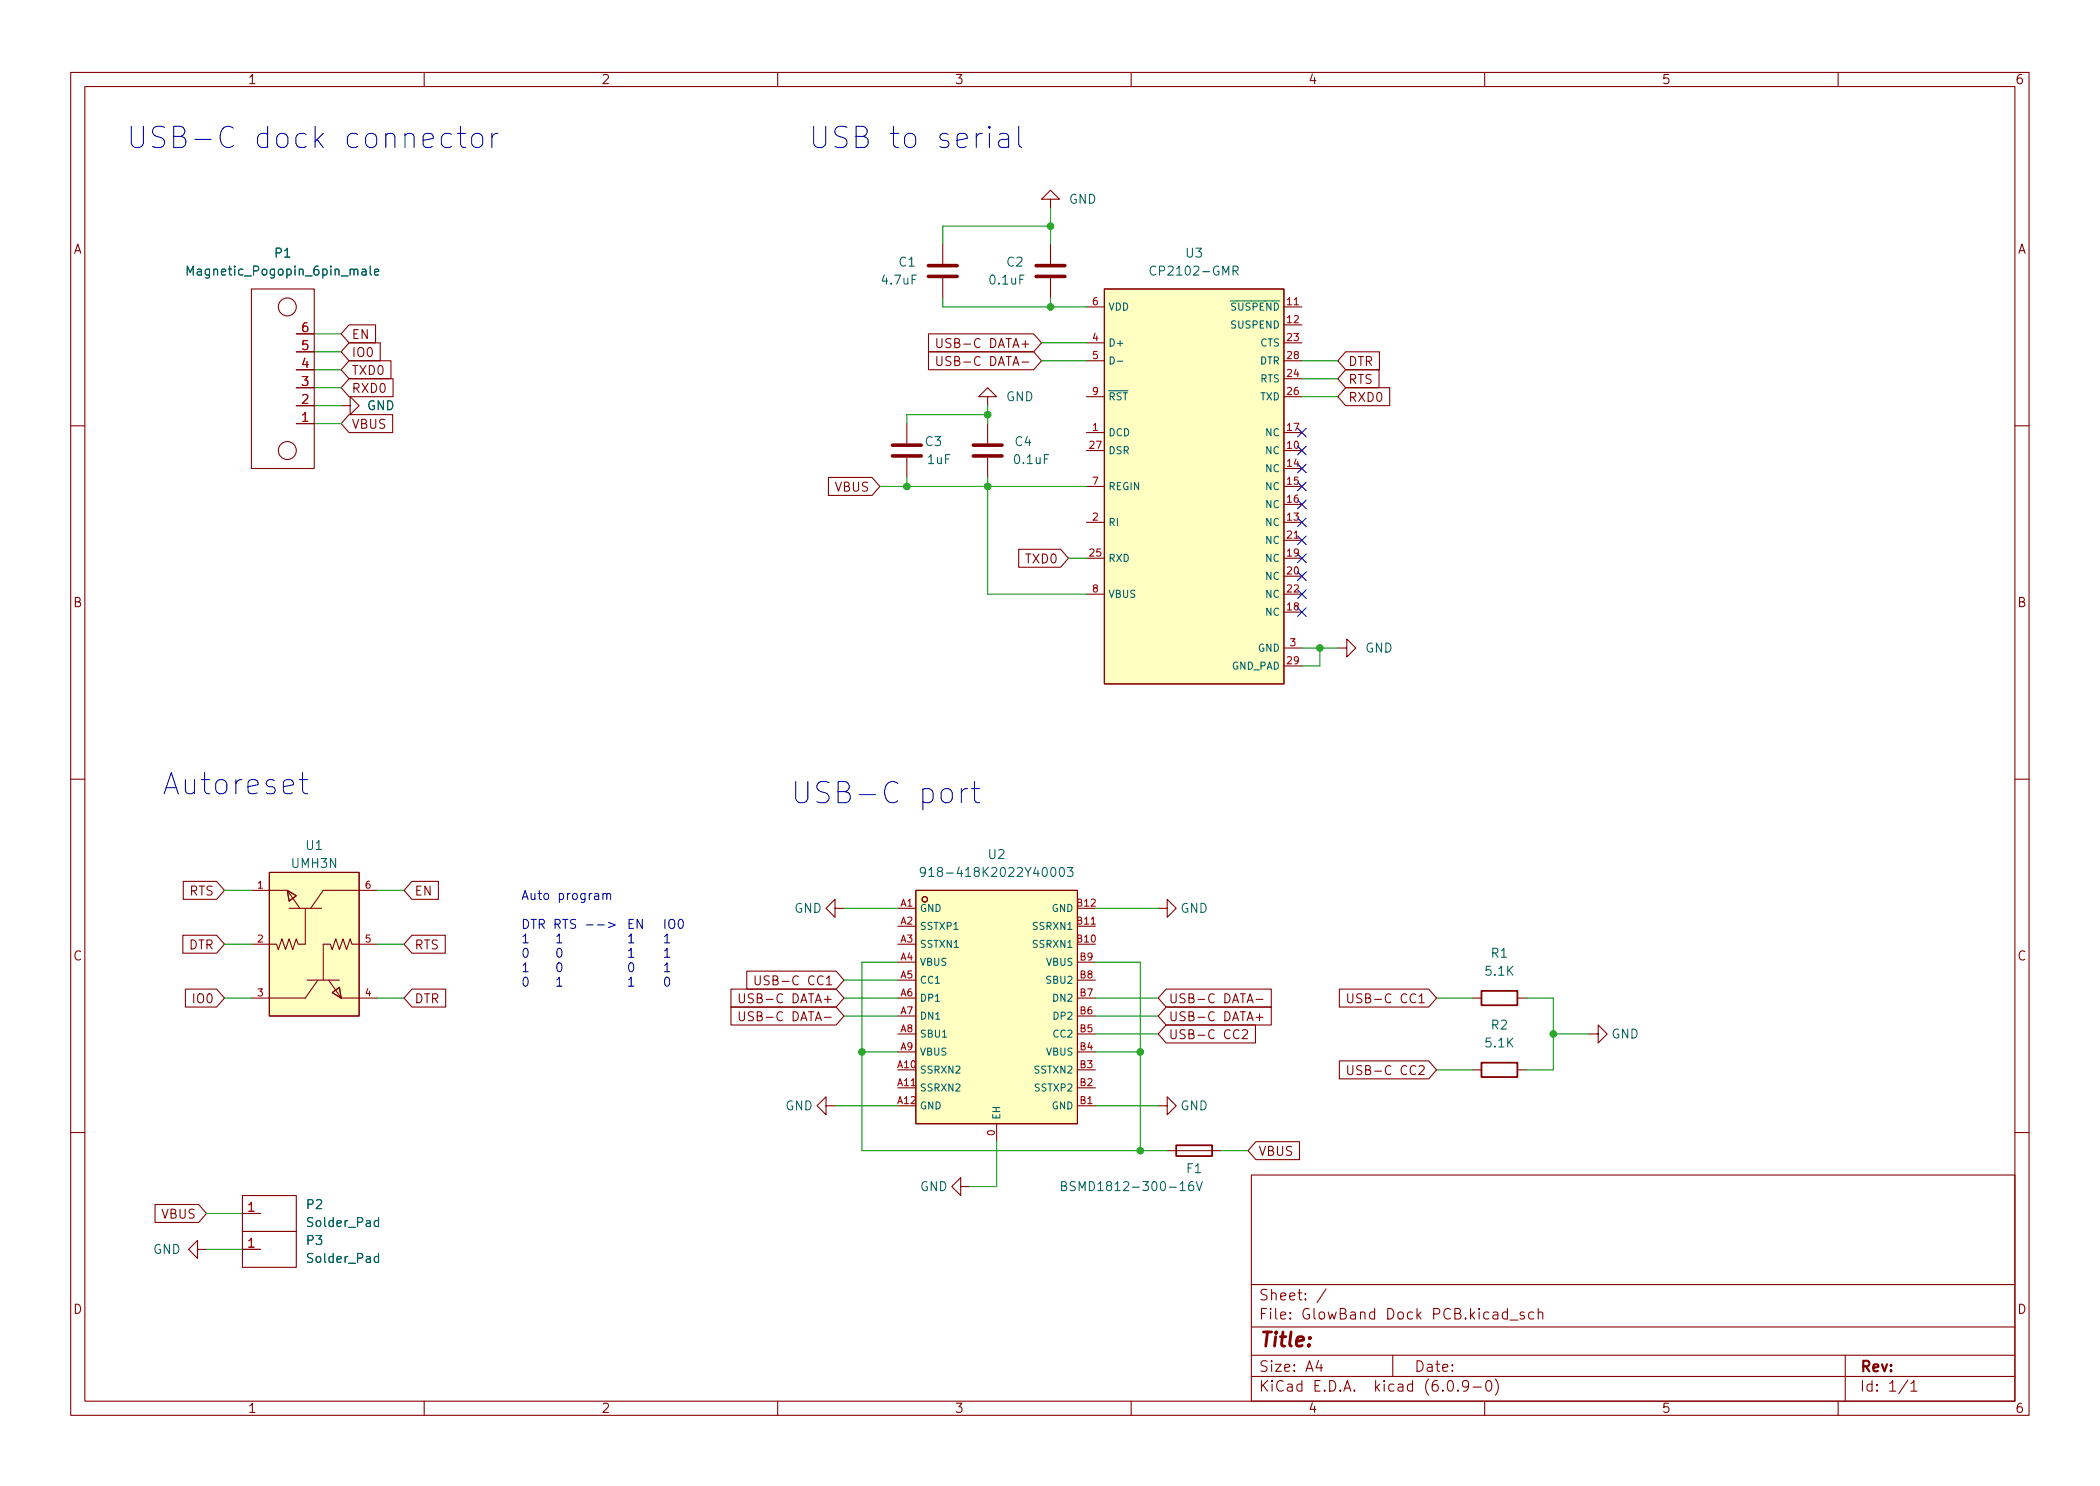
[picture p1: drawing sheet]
<svg xmlns="http://www.w3.org/2000/svg" width="297mm" height="210mm" viewBox="0 0 297 210" stroke-linecap="round" stroke-linejoin="round" font-family="sans-serif">
<g fill="none" stroke="#840000" stroke-width=".15">
<path d="M10 10.2h277v190.1h-277zM12 12.2h273v186.1h-273zM60 10.2v2M110 10.2v2M160 10.2v2M210 10.2v2M260 10.2v2M133.3 34.5v2.8M133.3 39.4v2.8M148.6 28.2h1.3l-1.3-1.3-1.3 1.3h1.3v1.3M148.6 34.5v2.8M148.6 39.4v2.8"/>
<path d="M35.6 40.9h8.8v25.4h-8.8zM41.9 59.9h2.5M41.9 57.4h2.5M41.9 54.9h2.5M41.9 52.3h2.5M41.9 49.8h2.5M41.9 47.2h2.5M48.3 57.4h1.2v-1.3l1.3 1.3-1.3 1.3v-1.3M49.4 51h5.9v2.6h-5.9l-1.1-1.3zM49.4 53.6h6.2v2.5h-6.2l-1.1-1.2zM49.4 48.5h4.4v2.5h-4.4l-1.1-1.2zM49.4 46h3.7v2.5h-3.7l-1.1-1.3z"/>
<path d="M49.4 58.7h6.1v2.5h-6.1l-1.1-1.3zM128.3 59.9v2.8M131.3 47.2h14.9l1.1 1.3-1.1 1.3h-14.9zM131.3 49.8h14.9l1.1 1.2-1.1 1.3h-14.9zM132.5 47.9v1l.3 .3 .3-.1 .1-.2v-1M132.5 50.4v1.1l.3 .2h.3l.1-.2v-1.1M134.5 50.5l-.5-.1-.2 .2v.3l.6 .3 .1 .3-.2 .2h-.5M139.7 56.1h1.3l-1.3-1.2-1.3 1.2h1.3v1.3M139.7 59.9v2.8M153.7 43.4h2.5M153.7 48.5h2.5M153.7 56.1h2.5"/>
<path d="M153.7 51h2.5M156.2 40.9h25.4v55.9h-25.4zM181.6 43.4h2.5M181.6 46h2.5M181.6 48.5h2.5M181.6 53.6h2.5M181.6 56.1h2.5M181.6 51h2.5M190.3 52.3h4.8v2.6h-4.8l-1.1-1.3zM190.3 49.8h4.8v2.5h-4.8l-1.1-1.3zM190.3 54.9h6.3v2.5h-6.3l-1.1-1.3zM10 60.2h2"/>
<path d="M117.2 67.6h6.1l1.2 1.2-1.2 1.3h-6.1zM128.3 64.8v2.8M139.7 64.8v2.8M144.1 77.7h5.9l1.1 1.3-1.1 1.3h-5.9zM153.7 61.2h2.5M153.7 63.7h2.5M153.7 73.9h2.5M153.7 68.8h2.5M153.7 79h2.5M181.6 61.2h2.5M181.6 63.7h2.5M181.6 73.9h2.5"/>
<path d="M181.6 66.3h2.5M181.6 68.8h2.5M181.6 71.4h2.5M181.6 79h2.5M181.6 76.4h2.5M285 60.2h2M153.7 84.1h2.5M181.6 86.6h2.5M181.6 81.5h2.5M181.6 84.1h2.5M181.6 94.2h2.5M181.6 91.7h2.5"/>
<path d="M189.2 91.7h1.3v-1.3l1.3 1.3-1.3 1.3v-1.3M10 110.2h2M285 110.2h2M25.9 132.3h4.7l1.1 1.3-1.1 1.3h-4.7zM25.9 124.7h4.7l1.1 1.3-1.1 1.2h-4.7zM26.2 139.9h4.4l1.1 1.3-1.1 1.3h-4.4zM35.6 126h5M38.1 123.4h12.7v20.4h-12.7zM40.6 126l1.3 .7-1 .8zM40.6 126l1.8 2.5M40.9 128.5h4.6M43.2 128.5v5.1h-1l-.3-.8-.5 1.6-.5-1.6-.5 1.6-.5-1.6-.5 1.6-.3-.8h-3.5"/>
<path d="M43.4 138.7h4.6M45 138.7l-1.8 2.5h-7.6M46.5 138.7l1.8 2.5M53.3 133.6h-3.5l-.3-.8-.5 1.6-.5-1.6-.5 1.6-.5-1.6-.5 1.6-.3-.8h-1v5.1M53.3 126h-7.6l-1.8 2.5M58.3 132.3h4.7v2.6h-4.7l-1.2-1.3zM58.3 124.7h3.7v2.5h-3.7l-1.2-1.2zM58.3 139.9h4.7v2.6h-4.7l-1.2-1.3zM103.4 139.9h14.9l1.1 1.3-1.1 1.3h-14.9zM105.6 137.4h12.7l1.1 1.3-1.1 1.2h-12.7zM106.8 138.1v1l.2 .2h.3l.2-.2v-1M118.1 128.5v-1.3l-1.3 1.3 1.3 1.3v-1.3h1.3"/>
<path d="M127 128.5h2.5M127 138.7h2.5M127 133.6h2.5M127 131.1h2.5M127 136.1h2.5M129.5 126h22.9v33h-22.9zM152.4 128.5h2.5M152.4 138.7h2.5M152.4 133.6h2.5M152.4 131.1h2.5M152.4 136.1h2.5M163.8 128.5h1.3v-1.3l1.3 1.3-1.3 1.3v-1.3"/>
<path d="M164.9 139.9h14.9v2.6h-14.9l-1.1-1.3zM189.4 139.9h12.7l1.1 1.3-1.1 1.3h-12.7zM47 140.5l1-.8 .3 1.5zM48.3 141.2h5M103.4 142.5h14.9l1.1 1.3-1.1 1.2h-14.9zM104.6 143.2v1l.2 .2h.4l.1-.2v-1M104.6 140.6v1l.2 .3 .4-.1 .1-.2v-1M106.6 143.2h-.5l-.3 .2 .2 .3 .5 .2v.4l-.2 .1h-.5M116.8 156.5v-1.3l-1.2 1.3 1.2 1.2v-1.2h1.3M127 141.2h2.5M127 151.4h2.5M127 153.9h2.5"/>
<path d="M127 156.5h2.5M127 143.8h2.5M127 146.3h2.5M127 148.8h2.5M141 159v2.5M152.4 141.2h2.5M152.4 151.4h2.5M152.4 153.9h2.5M152.4 156.5h2.5M152.4 143.8h2.5M152.4 146.3h2.5M152.4 148.8h2.5"/>
<path d="M163.8 156.5h1.3v-1.3l1.3 1.3-1.3 1.2v-1.2M164.9 145h12.7v2.6h-12.7l-1.1-1.3zM164.9 142.5h14.9v2.5h-14.9l-1.1-1.2zM175.7 145.8l.2-.1h.3l.2 .1 .1 .3-.1 .1-.7 .8h.8M176.4 141.9l.4-1.3 .4 1.3M176.5 141.5h.6M177.7 141.4h.9M177.7 143.9h.9M178.2 143.5v.9M189.4 150.1h12.7l1.1 1.3-1.1 1.2h-12.7zM190.6 150.8v1l.3 .2h.3l.2-.2v-1M190.6 140.6v1l.3 .3 .3-.1 .2-.2v-1"/>
<path d="M208.3 141.2h1.2M208.3 151.4h1.2M214.6 141.2h1.3M214.6 151.4h1.3M224.8 146.3h1.3v-1.3l1.2 1.3-1.2 1.3v-1.3M10 160.2h2M21.9 170.4h6.2l1.1 1.3-1.1 1.3h-6.2zM27.9 176.8v-1.3l-1.2 1.3 1.2 1.2v-1.2h1.3M34.3 174.2h7.6v5.1h-7.6zM34.3 169.2h7.6v5h-7.6zM34.3 176.8h2.5M34.3 171.7h2.5"/>
<path d="M135.9 167.9v-1.3l-1.3 1.3 1.3 1.3v-1.3h1.3M165.1 162.8h7.6M177 166.3h108v32h-108zM177.6 161.5h6.2v2.6h-6.2l-1.1-1.3zM285 160.2h2M60 198.3v2M110 198.3v2M160 198.3v2M177 194.8h108M177 191.8h108M177 187.8h108M177 181.8h108"/>
<path d="M186.5 192.5l-.4 1h1M186.9 193v1M187.6 182.4l-1.3 1.9M197 191.8v3M204.9 195.4a.36 .36 0 0 1 .6 .2 .77 .77 0 0 1-.4 1.2 1 1 0 0 1-.2-1.4zM206.2 196.7l.1 .1h-.1h-.1l.1-.1v.1M207.7 196l-.3 .3h-.3l-.2-.3v-.4l.1-.2 .4-.1 .2 .2a.99 .99 0 0 1-.3 1.3h-.3M208.4 196.3h1.1M210 198.3v2M210.4 195.4a.36 .36 0 0 1 .5 .2 .77 .77 0 0 1-.4 1.2 1 1 0 0 1-.1-1.4zM211.5 195.1a1.72 1.72 0 0 1 0 2.3M213.2 185.7l-.4-.1-.3 .3v.4l.1 .3h.2h.4"/>
<path d="M213.2 185.1v1.5M213.6 186.8h1.1M215.6 185.7l-.4-.1-.2 .2 .1 .3 .5 .1v.1v.3h-.2h-.4M216.9 185.7l-.4-.1-.3 .3v.4l.2 .3h.1h.4M217.6 185.8a.37 .37 0 0 1 .6 0v.8M217.6 185.1v1.5M260 198.3v2M261 191.8v6.5M269.9 195.3l-1.3 1.9M270.3 195.8l.4-.5v1.5M270.3 196.8h.9"/>
<circle cx="40.6" cy="43.4" r="1.27"/>
<circle cx="40.6" cy="63.7" r="1.27"/>
<circle cx="130.8" cy="127.2" r=".38"/>
</g>
<g fill="#ffffc2" stroke="#ffffc2" stroke-width=".14">
<path d="M38.1 123.4h12.7v20.4h-12.7z"/>
<path d="M40.6 126l1.3 .7-1 .8z"/>
<path d="M47 140.5l1-.8 .3 1.5z"/>
<path d="M156.2 40.9h25.4v55.9h-25.4z"/>
<path d="M129.5 126h22.9v33h-22.9z"/>
<circle cx="130.8" cy="127.2" r=".38"/>
</g>
<g fill="none" stroke="#006464" stroke-width=".15">
<path d="M26.5 38.9v-1.2l.4 .9 .4-.9v1.2M51.2 38.1h.5l.1 .8M51.8 38.4h-.5a.25 .25 0 0 0-.1 .3 .25 .25 0 0 0 .1 .2h.5M52.4 37.7v1l.2 .2M53 38.5l.6-.1-.1-.3h-.3l-.2 .2v.6h.5M163.5 37.8a.51 .51 0 0 0-.7 0 .51 .51 0 0 0-.1 .6 .48 .48 0 0 0 .2 .5 .48 .48 0 0 0 .6-.1M174.4 38.3h.6l.1-.2v-.3l-.2-.1h-.5v1.2M174.7 38.3l.4 .6M157 50.5a.51 .51 0 0 1 .6 .5 .51 .51 0 0 1-.6 .5zM158.1 51.1h.7M130.9 123.3l-.2 .2h-.4l-.1-.2v-.3l.1-.2 .4-.1 .1 .2a.84 .84 0 0 1-.3 1.1h-.2M131.4 123.1l.3-.4v1.3"/>
<path d="M131.4 124h.7M150 122.9l.1-.2a.69 .69 0 0 1 .3 1.2l-.1 .1a.69 .69 0 0 1-.3-1.1zM151 122.7h.8l-.5 .5 .4 .1v.6l-.2 .1h-.3l-.2-.1M53.5 177.8h-.3l-.3 .2v.4l.2 .2h.4M53.5 172.8l-.3-.1-.3 .2v.4l.2 .2h.4M53.5 172.3v1.2M53.5 177.4v1.2M150.2 167.8l.5-.1 .1-.1-.1-.3-.5-.1v1.3h.4l.3-.3a.33 .33 0 0 0-.3-.4M168.7 167.2a.5 .5 0 0 0-.6 .5v.5l.1 .2 .4 .1 .2-.2v-.4l-.1-.2h-.3l-.3 .2M169.2 167.2l.4 1.3 .5-1.3"/>
</g>
<path d="M131.3 37.6h4.1M131.3 39.1h4.1M146.6 37.6h4M146.6 39.1h4M126.2 63h4.1M126.2 64.5h4.1M137.7 63h4M137.7 64.5h4" fill="none" stroke="#840000" stroke-width=".51"/>
<path d="M209.5 150.4h5.1v2h-5.1zM209.5 140.2h5.1v2h-5.1zM166.4 162h5v1.6h-5z" fill="none" stroke="#840000" stroke-width=".25"/>
<g fill="none" stroke="#0000c2" stroke-width=".15">
<path d="M63.9 19l-.3-.1h-.6l-.4 .3-.2 .2v.9l.3 .4 .3 .2h.6l.3-.2M64.7 18.9h1.2M65.1 17.9v2.5l.2 .3 .6 .2M66.9 19.2a.81 .81 0 0 1 .8-.3 .81 .81 0 0 1 .6 .5v.9a.81 .81 0 0 1-.8 .6 .81 .81 0 0 1-.8-.6v-.9zM69.6 18.9v2M70.4 18.9a.77 .77 0 0 0-.8 .5M139.9 17.9l-.1 .1 .1 .2 .2-.2-.2-.1v.3M139.9 18.9v2M141.4 19l.3-.1h.5l.3 .1 .2 .3v1.6M142.7 19.6l-.3 .1h-.7a.59 .59 0 0 0-.5 .6 .59 .59 0 0 0 .5 .6h.7l.3-.2M144.1 17.9v2.5l.1 .3 .3 .2M42.4 110.3h1.1"/>
<path d="M42.8 109.3v2.6l.1 .3 .6 .1M133.3 111.9a.81 .81 0 0 1 .8-.3 .81 .81 0 0 1 .6 .6v.8a.81 .81 0 0 1-.8 .6 .81 .81 0 0 1-.8-.6v-.8zM136 111.6v2M136.8 111.6a.77 .77 0 0 0-.8 .6M137.4 111.6h1.2M137.8 110.6v2.6l.2 .2 .6 .2M74.1 134.3l.2-.1a.69 .69 0 0 1 .3 1.1l-.2 .1a.69 .69 0 0 1-.3-1.1zM78.9 134.2h.2a.68 .68 0 0 1 .3 1.1l-.2 .1a.69 .69 0 0 1-.3-1.1zM85.3 126.5l.2-.1 .3 .1v.8M85.3 126.4v.9M85.8 126.6l.2-.2 .3 .1 .1 .8M88.9 132.5l.4-.4v1.3"/>
<path d="M88.9 134.5l.4-.3v1.2M88.9 138.6l.4-.3v1.2M88.9 133.4h.7M88.9 135.4h.7M88.9 139.5h.7M89 136.3l.2-.1a.68 .68 0 0 1 .3 1.2l-.2 .1a.69 .69 0 0 1-.3-1.2zM94 132.5l.4-.4v1.3M94 134.5l.4-.3v1.2M94 136.6l.4-.4v1.3M94 133.4h.7M94 135.4h.7M94 137.5h.7"/>
<path d="M94.1 130.1v1.3M94.1 138.4l.2-.1a.68 .68 0 0 1 .3 1.1l-.2 .1a.69 .69 0 0 1-.3-1.1zM94.8 130.2a.42 .42 0 0 1 .4-.1 .42 .42 0 0 1 .2 .4v.4a.42 .42 0 0 1-.4 .5 .42 .42 0 0 1-.4-.5v-.4zM96.1 130.2l.1-.1a.68 .68 0 0 1 .3 1.1l-.1 .2a.69 .69 0 0 1-.3-1.2z"/>
</g>
<g fill="none" stroke="#009600" stroke-width=".15">
<path d="M148.6 29.5v5M148.6 32h-15.3v2.5M44.4 47.2h3.9M44.4 49.8h3.9M44.4 52.3h3.9M44.4 54.9h3.9M44.4 59.9h3.9M44.4 57.4h3.9M133.3 42.2v1.2h20.4M139.7 57.4v2.5M139.7 58.7h-11.4v1.2M147.3 51h6.4"/>
<path d="M147.3 48.5h6.4M148.6 42.2v1.2M184.1 51h5.1M184.1 53.6h5.1M184.1 56.1h5.1M124.5 68.8h29.2M128.3 67.6v1.2M139.7 67.6v16.5h14M151.1 79h2.6M184.1 91.7h5.1M186.7 91.7v2.5h-2.6M31.7 126h3.9"/>
<path d="M31.7 133.6h3.9M53.3 126h3.8M53.3 133.6h3.8M119.4 128.5h7.6M119.4 138.7h7.6M127 136.1h-5.1v26.7h43.2M154.9 128.5h8.9M154.9 136.1h6.4v26.7M31.7 141.2h3.9M53.3 141.2h3.8M118.1 156.5h8.9M119.4 143.8h7.6"/>
<path d="M119.4 141.2h7.6M121.9 148.8h5.1M154.9 156.5h8.9M154.9 143.8h8.9M154.9 148.8h6.4M154.9 141.2h8.9M154.9 146.3h8.9M203.2 141.2h5.1M203.2 151.4h5.1M215.9 141.2h3.8v10.2h-3.8M219.7 146.3h5.1M29.2 171.7h5.1"/>
<path d="M29.2 176.8h5.1M141 161.5v6.4h-3.8M172.7 162.8h3.8"/>
</g>
<g fill="none" stroke="#000084" stroke-width=".15">
<path d="M183.5 75.8l1.3 1.3M183.5 78.4l1.3 1.2M183.5 70.8l1.3 1.2M183.5 65.7l1.3 1.2M183.5 63.1l1.3 1.3M183.5 73.3l1.3 1.2M183.5 68.2l1.3 1.2M183.5 60.6l1.3 1.2M184.8 75.8l-1.3 1.3M184.8 78.4l-1.3 1.2M184.8 70.8l-1.3 1.2M184.8 65.7l-1.3 1.2"/>
<path d="M184.8 63.1l-1.3 1.3M184.8 73.3l-1.3 1.2M184.8 68.2l-1.3 1.2M184.8 60.6l-1.3 1.2M183.5 83.5l1.3 1.2M183.5 80.9l1.3 1.2M183.5 86l1.3 1.2M184.8 83.5l-1.3 1.2M184.8 80.9l-1.3 1.2M184.8 86l-1.3 1.2"/>
</g>
<g fill="#009600" stroke="#009600" stroke-width=".15">
<circle cx="139.7" cy="58.7" r=".46"/>
<circle cx="148.6" cy="43.4" r=".46"/>
<circle cx="148.6" cy="32" r=".46"/>
<circle cx="121.9" cy="148.8" r=".46"/>
<circle cx="161.3" cy="162.8" r=".46"/>
<circle cx="139.7" cy="68.8" r=".46"/>
<circle cx="128.3" cy="68.8" r=".46"/>
<circle cx="186.7" cy="91.7" r=".46"/>
<circle cx="161.3" cy="148.8" r=".46"/>
<circle cx="219.7" cy="146.3" r=".46"/>
</g>
<g font-size="4.2" fill="#0000c2">
<text x="17.8" y="21">USB-C dock connector</text>
<text x="114.3" y="21">USB to serial</text>
<text x="22.9" y="112.5">Autoreset</text>
<text x="111.8" y="113.7">USB-C port</text>
</g>
<text font-size="2.8" fill="#840000" x="178" y="190.6">Title:</text>
<g font-size="2.1" fill="#840000">
<text x="178" y="184">Sheet: /</text>
<text x="178" y="186.7">File: GlowBand Dock PCB.kicad_sch</text>
<text x="178" y="196.9">KiCad E.D.A. kicad (6.0.9-0)</text>
<text x="178" y="194.1">Size: A4</text>
<text x="200" y="194.1">Date:</text>
<text x="263" y="194.1">Rev:</text>
<text x="263" y="196.9">Id: 1/1</text>
</g>
<g font-size="1.8" fill="#840000">
<text x="35" y="11.9">1</text>
<text x="85" y="11.9">2</text>
<text x="135" y="11.9">3</text>
<text x="185" y="11.9">4</text>
<text x="235" y="11.9">5</text>
<text x="285" y="11.9">6</text>
<text x="10.3" y="35.9">A</text>
<text x="285.3" y="35.9">A</text>
<text x="49.7" y="48">EN</text>
<text x="49.7" y="53">TXD0</text>
<text x="49.7" y="50.5">IO0</text>
<text x="133.9" y="49.2">USB-C DATA+</text>
<text x="134.3" y="51.8">USB-C DATA-</text>
<text x="190.7" y="51.8">DTR</text>
<text x="49.7" y="55.6">RXD0</text>
<text x="190.7" y="54.3">RTS</text>
<text x="190.7" y="56.9">RXD0</text>
<text x="49.7" y="60.7">VBUS</text>
<text x="118.1" y="69.6">VBUS</text>
<text x="145.2" y="79.7">TXD0</text>
<text x="10.3" y="85.9">B</text>
<text x="285.3" y="85.9">B</text>
<text x="26.8" y="126.7">RTS</text>
<text x="58.6" y="126.7">EN</text>
<text x="10.3" y="135.9">C</text>
<text x="26.7" y="134.3">DTR</text>
<text x="58.6" y="134.3">RTS</text>
<text x="285.3" y="135.9">C</text>
<text x="27.5" y="141.9">IO0</text>
<text x="58.6" y="141.9">DTR</text>
<text x="105.9" y="141.9">USB-C DATA+</text>
<text x="108.3" y="139.4">USB-C CC1</text>
<text x="165.3" y="141.9">USB-C DATA-</text>
<text x="192.1" y="141.9">USB-C CC1</text>
<text x="106.4" y="144.5">USB-C DATA-</text>
<text x="165.3" y="147">USB-C CC2</text>
<text x="165.3" y="144.5">USB-C DATA+</text>
<text x="192.1" y="152.1">USB-C CC2</text>
<text x="178" y="163.5">VBUS</text>
<text x="22.9" y="172.4">VBUS</text>
<text x="10.3" y="185.9">D</text>
<text x="285.3" y="185.9">D</text>
<text x="35" y="199.9">1</text>
<text x="85" y="199.9">2</text>
<text x="135" y="199.9">3</text>
<text x="185" y="199.9">4</text>
<text x="235" y="199.9">5</text>
<text x="285" y="199.9">6</text>
</g>
<g font-size="1.8" fill="#006464">
<text x="151.2" y="28.8">GND</text>
<text x="27.3" y="39">Magnetic_Pogopin_6pin_male</text>
<text x="38.9" y="36.4">P1</text>
<text x="124.9" y="40.3">4.7uF</text>
<text x="127.2" y="37.7">C1</text>
<text x="140.1" y="40.3">0.1uF</text>
<text x="142.4" y="37.7">C2</text>
<text x="163.4" y="39">CP2102-GMR</text>
<text x="167.8" y="36.4">U3</text>
<text x="51.9" y="58">GND</text>
<text x="142.3" y="56.8">GND</text>
<text x="130.9" y="63.1">C3</text>
<text x="131.2" y="65.7">1uF</text>
<text x="143.6" y="65.7">0.1uF</text>
<text x="143.6" y="63.1">C4</text>
<text x="193.1" y="92.3">GND</text>
<text x="41.3" y="122.8">UMH3N</text>
<text x="43.3" y="120.3">U1</text>
<text x="132.1" y="124.1">918-418K2022Y40003</text>
<text x="139.8" y="121.5">U2</text>
<text x="112.3" y="129.2">GND</text>
<text x="166.9" y="129.2">GND</text>
<text x="211" y="135.5">R1</text>
<text x="210.2" y="138">5.1K</text>
<text x="210.2" y="148.2">5.1K</text>
<text x="211" y="145.7">R2</text>
<text x="227.9" y="146.9">GND</text>
<text x="111.1" y="157.1">GND</text>
<text x="166.9" y="157.1">GND</text>
<text x="167.9" y="166">F1</text>
<text x="43.4" y="171.1">P2</text>
<text x="43.7" y="173.6">Solder_Pad</text>
<text x="130.1" y="168.5">GND</text>
<text x="151.8" y="168.5">BSMD1812-300-16V</text>
<text x="21.6" y="177.4">GND</text>
<text x="43.4" y="176.1">P3</text>
<text x="43.7" y="178.7">Solder_Pad</text>
</g>
<g font-size="1.8" fill="#a90000">
<text x="42.7" y="47">6</text>
<text x="42.7" y="52.1">4</text>
<text x="42.7" y="49.5">5</text>
<text x="42.7" y="59.7">1</text>
<text x="42.7" y="57.1">2</text>
<text x="42.7" y="54.6">3</text>
<text x="35.1" y="171.4">1</text>
<text x="35.1" y="176.5">1</text>
</g>
<g font-size="1.8" fill="#0000c2">
<text x="73.7" y="127.3">Auto program</text>
<text x="73.7" y="131.4">DTR RTS --&gt; EN IO0</text>
<text x="73.7" y="133.5">1 1 1 1</text>
<text x="73.7" y="137.6">1 0 0 1</text>
<text x="73.7" y="139.6">0 1 1 0</text>
</g>
<g font-size="1.4" fill="#a90000">
<text x="154.5" y="43.2">6</text>
<text x="182.1" y="43.2">11</text>
<text x="182.1" y="45.7">12</text>
<text x="154.5" y="48.3">4</text>
<text x="154.5" y="50.8">5</text>
<text x="182.1" y="48.3">23</text>
<text x="182.1" y="53.3">24</text>
<text x="182.1" y="50.8">28</text>
<text x="154.5" y="55.9">9</text>
<text x="182.1" y="55.9">26</text>
<text x="154.2" y="63.5">27</text>
<text x="154.5" y="61">1</text>
<text x="182.1" y="63.5">10</text>
<text x="182.1" y="61">17</text>
<text x="154.5" y="68.6">7</text>
<text x="182.1" y="66">14</text>
<text x="182.1" y="68.6">15</text>
<text x="182.1" y="71.1">16</text>
<text x="154.5" y="73.7">2</text>
<text x="182.1" y="73.7">13</text>
<text x="182.1" y="76.2">21</text>
<text x="154.2" y="78.7">25</text>
<text x="154.5" y="83.8">8</text>
<text x="182.1" y="78.7">19</text>
<text x="182.1" y="81.3">20</text>
<text x="182.1" y="83.8">22</text>
<text x="182.1" y="86.4">18</text>
<text x="182.1" y="94">29</text>
<text x="182.5" y="91.4">3</text>
<text x="36.4" y="125.7">1</text>
<text x="51.7" y="125.7">6</text>
<text x="127.4" y="128.3">A1</text>
<text x="127.4" y="130.8">A2</text>
<text x="152.4" y="130.8">B11</text>
<text x="152.4" y="128.3">B12</text>
<text x="36.4" y="133.3">2</text>
<text x="51.7" y="133.3">5</text>
<text x="127.4" y="133.3">A3</text>
<text x="127.4" y="135.9">A4</text>
<text x="152.4" y="133.3">B10</text>
<text x="152.8" y="135.9">B9</text>
<text x="36.4" y="141">3</text>
<text x="51.7" y="141">4</text>
<text x="127.4" y="138.4">A5</text>
<text x="127.4" y="141">A6</text>
<text x="127.4" y="143.5">A7</text>
<text x="152.8" y="143.5">B6</text>
<text x="152.8" y="141">B7</text>
<text x="152.8" y="138.4">B8</text>
<text x="127.4" y="146">A8</text>
<text x="127.4" y="148.6">A9</text>
<text x="152.8" y="148.6">B4</text>
<text x="152.8" y="146">B5</text>
<text x="127" y="151.1">A10</text>
<text x="127" y="153.7">A11</text>
<text x="152.8" y="153.7">B2</text>
<text x="152.8" y="151.1">B3</text>
<text x="127" y="156.2">A12</text>
<text x="140.7" y="160.7" transform="rotate(-90 140.7 160.7)">0</text>
<text x="152.8" y="156.2">B1</text>
</g>
<g font-size="1.4" fill="#006464">
<text x="156.7" y="43.9">VDD</text>
<text x="173.2" y="43.9">~{SUSPEND}</text>
<text x="174.3" y="46.5">SUSPEND</text>
<text x="156.7" y="49">D+</text>
<text x="178.2" y="51.6">DTR</text>
<text x="178.3" y="49">CTS</text>
<text x="156.7" y="56.6">~{RST}</text>
<text x="178.3" y="54.1">RTS</text>
<text x="178.3" y="56.6">TXD</text>
<text x="156.7" y="61.7">DCD</text>
<text x="156.7" y="64.3">DSR</text>
<text x="179.1" y="64.3">NC</text>
<text x="179.1" y="61.7">NC</text>
<text x="156.7" y="69.3">REGIN</text>
<text x="179.1" y="66.8">NC</text>
<text x="179.1" y="69.3">NC</text>
<text x="179.1" y="71.9">NC</text>
<text x="156.7" y="74.4">RI</text>
<text x="179.1" y="74.4">NC</text>
<text x="179.1" y="77">NC</text>
<text x="156.7" y="79.5">RXD</text>
<text x="179.1" y="79.5">NC</text>
<text x="179.1" y="82">NC</text>
<text x="156.7" y="84.6">VBUS</text>
<text x="179.1" y="87.1">NC</text>
<text x="179.1" y="84.6">NC</text>
<text x="174.2" y="94.7">GND_PAD</text>
<text x="178" y="92.2">GND</text>
<text x="130" y="129">GND</text>
<text x="130" y="131.6">SSTXP1</text>
<text x="146.3" y="131.6">SSRXN1</text>
<text x="148.8" y="129">GND</text>
<text x="130" y="134.1">SSTXN1</text>
<text x="130" y="136.6">VBUS</text>
<text x="146.3" y="134.1">SSRXN1</text>
<text x="148" y="136.6">VBUS</text>
<text x="130" y="139.2">CC1</text>
<text x="130" y="141.7">DP1</text>
<text x="148.2" y="139.2">SBU2</text>
<text x="149.1" y="141.7">DN2</text>
<text x="130" y="144.3">DN1</text>
<text x="130" y="146.8">SBU1</text>
<text x="130" y="149.3">VBUS</text>
<text x="148" y="149.3">VBUS</text>
<text x="149.1" y="146.8">CC2</text>
<text x="149.2" y="144.3">DP2</text>
<text x="130" y="151.9">SSRXN2</text>
<text x="130" y="154.4">SSRXN2</text>
<text x="146.5" y="151.9">SSTXN2</text>
<text x="146.6" y="154.4">SSTXP2</text>
<text x="130" y="157">GND</text>
<text x="141.5" y="158.5" transform="rotate(-90 141.5 158.5)">EH</text>
<text x="148.8" y="157">GND</text>
</g>
</svg>
